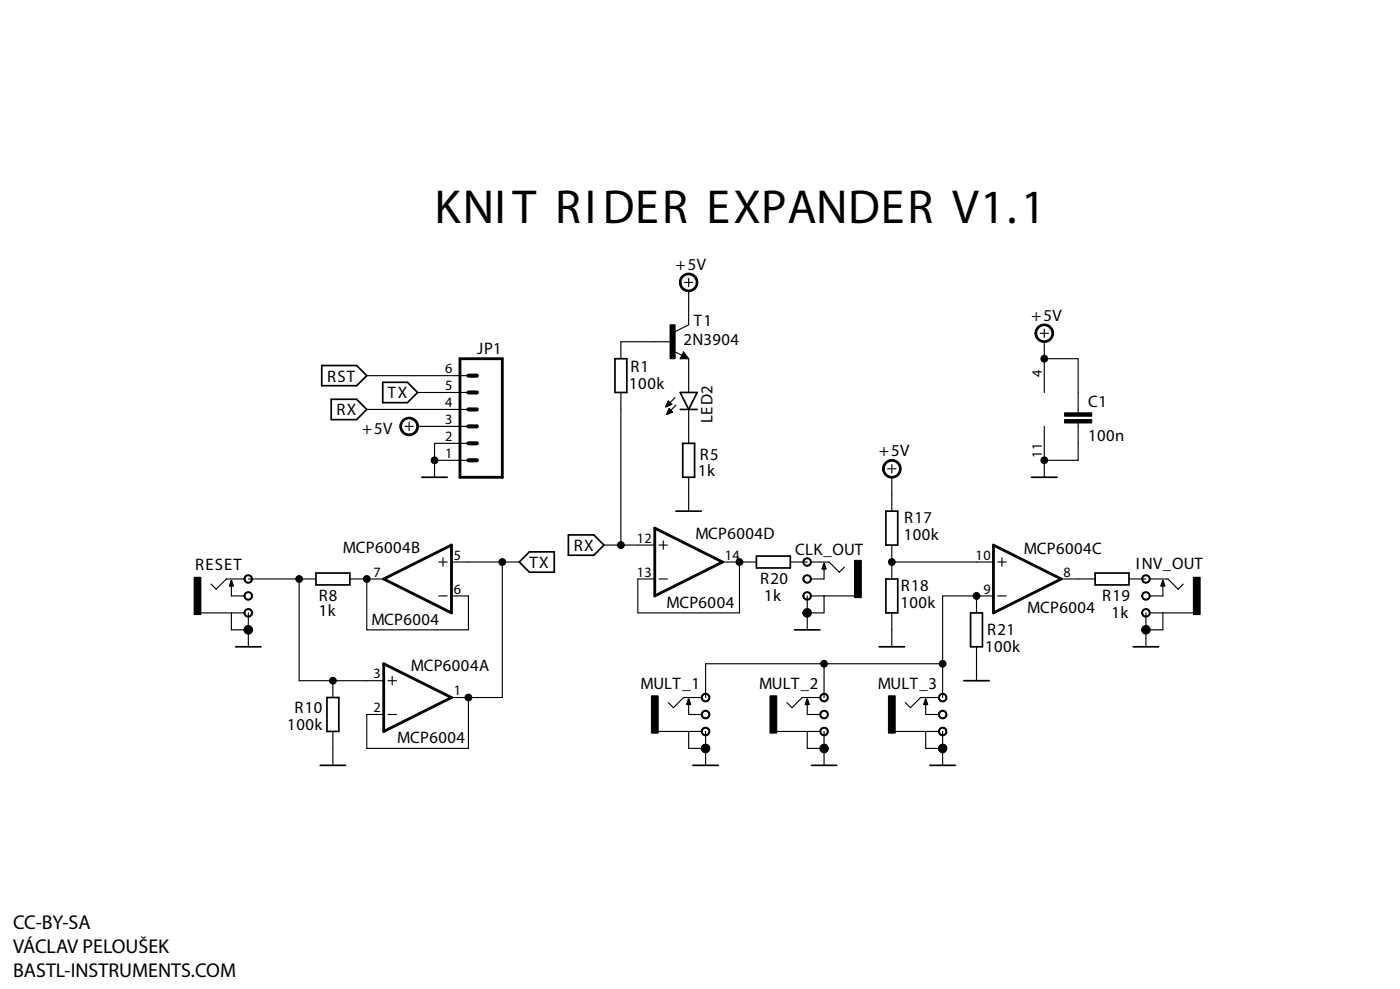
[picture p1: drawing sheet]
<svg xmlns="http://www.w3.org/2000/svg" width="210mm" height="148mm" viewBox="0 0 210 148" stroke-linecap="round" stroke-linejoin="round" font-family="sans-serif">
<!-- layer: Vrstva 1 -->
<g fill="none" stroke="#000" stroke-width=".25">
<path d="M48.2 54.8h5.3l1.5 1.5-1.5 1.5h-5.3zM49.7 59.8h3.8l1.5 1.5-1.5 1.6h-3.8zM57.4 57.3h3.7l1.5 1.5-1.5 1.5h-3.7zM92.2 53.7h1.8v5.1h-1.8zM102 58.8h2.5l-1.2 2.5zM102.5 53.2l.1 .3h-.4l.3-.5 .5 .6h-.8M63.2 71.5h3.9M101.3 76.6h3.9M102 61.3h2.5M102.4 66.4h1.7v5.1h-1.7zM132.8 76.6h1.8v5.1h-1.8zM154.7 71.5h3.8"/>
<path d="M34.7 87l.2 .8h-.5zM35.3 96.9h3.8M47.4 85.9h5.1v1.7h-5.1zM77.9 84.2l1.5-1.5h3.7v3h-3.7zM85.2 80.1h3.8l1.6 1.6-1.6 1.5h-3.8zM113.4 83.3h5.1v1.8h-5.1zM119.1 94.4h3.8M123.5 84.5l.3 .7h-.5zM131.8 96.9h3.8M132.8 86.7h1.8v5.1h-1.8zM145.5 91.8h1.8v5.1h-1.8zM164.2 85.9h5.1v1.7h-5.1z"/>
<path d="M169.9 96.9h3.8M174.3 87l.3 .8h-.5zM48 114.7h3.8M49 104.5h1.8v5.1h-1.8zM103.3 104.8l.2 .7h-.5zM103.9 114.7h3.8M121 104.8l.3 .7h-.5zM121.7 114.7h3.8M138.8 104.8l.2 .7h-.5zM139.4 114.7h3.8M144.5 102h3.8"/>
</g>
<path d="M69 53.7h6.3v17.8h-6.3zM98.2 79.1l10.1 5.1-10.1 5.1zM57.5 99.4l10.2 5.1-10.2 5.1zM57.5 86.7l10.2-5v10.1zM148.9 81.7l10.2 5-10.2 5.1z" fill="none" stroke="#000" stroke-width=".42"/>
<path d="M70.2 58.8h1.3M70.2 56.3h1.3M70.2 63.9h1.3M70.2 66.4h1.3M70.2 69h1.3M70.2 61.3h1.3" fill="none" stroke="#000" stroke-width=".61"/>
<g fill="none" stroke="#000" stroke-width=".17">
<path d="M55 56.3h15.2M62.6 58.8h7.6M93.1 58.8v22.9M100.7 51.2h-7.6v2.5M101 52.6l1.3 .6M101.2 59.6l-1.4 1.4M102.5 52.7l.8 1h-1.3zM102.6 42.3h1.3M103.3 41.7v1.2M103.3 43.6v5.1l-2.1 1M103.3 53.7v5.1M155.9 49.9h1.3"/>
<path d="M156.6 49.3v1.3M156.6 51.2v7.6M156.6 53.7h5v8.1M55 61.3h15.2M60.7 63.9h1.3M61.3 63.2v1.3M62.6 63.9h7.6M65.2 69h5M70.2 66.4h-5v5.1M99.8 60.9h.2M99.9 60.8h.4M99.9 60.7h.6"/>
<path d="M99.9 62.1h.1M100 62h.2M100 60.5h.6M100.1 60.4h.4M100.1 61.9h.4M100.1 60.3h.3M100.1 61.7h.7M100.2 60.2h.1M100.2 61.6h.5M100.2 60.1l.5 .5-.9 .4zM100.2 61.5h.4M100.3 61.4h.2"/>
<path d="M100.3 61.3h.1M100.3 61.2l.5 .5-.9 .4zM101.3 60.7l-1.4 1.4M103.3 61.3v5.1M103.3 71.5v5.1M133.1 70.2h1.2M133.7 69.6v1.3M133.7 71.5v5.1M156.6 63.9v7.6M161.6 63.4v5.6h-5M30.1 91.8h6.6M34.7 87v2.3h2"/>
<path d="M34.7 91.8v2.6h1.9M36.7 86.7h-2.8l-1.5 1.6-.8-.8M37.2 86.7h10.2M37.2 91.8v5.1M44.9 86.7v15.3h12.6M52.5 86.7h5M55 86.7v7.7h15.2v-5.1h-2.5M65.8 89.3h1.3M65.8 84.2h1.3M66.4 83.6v1.2M67.7 84.2h10.2M75.3 84.2v20.3h-7.6"/>
<path d="M90.6 81.7h7.6M98.8 86.7h1.3M98.8 81.7h1.3M99.4 81v1.3M108.3 84.2h5.1M110.9 84.2v7.6h-15.3v-5.1h2.6M118.5 84.2h2.5M121 89.3v5.1M121.6 89.3h6.5M121.6 84.2h2.7l1.5 1.5 .8-.7M123.5 84.5v2.2h-1.9M123.5 89.3v2.5h-1.8"/>
<path d="M123.5 99.4v5.1M133.7 84.2h15.2M133.7 81.7v5M133.7 91.8v5.1M141.3 99.4h-35.5v5.1M146.4 89.3v2.5M146.4 96.9v5.1M148.9 89.3h-7.6v15.2M149.6 89.3h1.3M149.6 84.2h1.3M150.2 83.6v1.2M159.1 86.7h5.1"/>
<path d="M169.3 86.7h2.5M171.8 91.8v5.1M172.4 86.7h2.7l1.5 1.6 .8-.8M172.4 91.8h6.5M174.3 87v2.3h-1.9M174.3 91.8v2.6h-1.9M49.9 102v2.5M49.9 109.6v5.1M58.2 107h1.2M58.2 102h1.2M58.8 101.3v1.3M70.2 104.5v7.6h-15.2v-5.1h2.5"/>
<path d="M98.7 109.6h6.5M103.3 104.8v2.2h1.9M103.3 109.6v2.5h1.9M105.2 104.5h-2.7l-1.5 1.5-.8-.7M105.8 109.6v5.1M116.5 109.6h6.5M121 104.8v2.2h2M121 109.6v2.5h1.9M123 104.5h-2.7l-1.6 1.5-.7-.7M123.5 109.6v5.1M134.2 109.6h6.6M138.8 104.8v2.2h2"/>
<path d="M138.8 109.6v2.5h1.9M140.8 104.5h-2.8l-1.5 1.5-.8-.7M141.3 109.6v5.1"/>
</g>
<g fill="#000">
<path d="M102.2 41.4a1.39 1.39 0 0 1 2.2 .2 1.39 1.39 0 0 1-.8 2.1 1.39 1.39 0 0 1-1.7-1.4h.2a1.14 1.14 0 0 1 1.7-.9 1.14 1.14 0 0 1 .1 1.9 1.14 1.14 0 0 1-1.8-.7v-.3h-.2l.1-.7z" fill-rule="evenodd"/>
<path d="M155.6 49a1.39 1.39 0 0 1 2.2 .2 1.39 1.39 0 0 1-.9 2.1 1.39 1.39 0 0 1-1.7-1.4h.2a1.15 1.15 0 0 1 1.6-1.1 1.15 1.15 0 0 1 .3 2 1.15 1.15 0 0 1-1.8-.6l-.1-.3h-.2l.1-.6z" fill-rule="evenodd"/>
<path d="M60.3 62.9a1.4 1.4 0 0 1 2.3 .3 1.4 1.4 0 0 1-.9 2 1.4 1.4 0 0 1-1.8-1.3h.3a1.15 1.15 0 0 1 1.6-1.1 1.15 1.15 0 0 1 .3 1.9 1.15 1.15 0 0 1-1.9-.5v-.3h-.3l.2-.7z" fill-rule="evenodd"/>
<path d="M132.7 69.3a1.4 1.4 0 0 1 2.2 .2 1.4 1.4 0 0 1-.8 2.1 1.4 1.4 0 0 1-1.8-1.4h.3a1.15 1.15 0 0 1 1.6-1 1.15 1.15 0 0 1 .3 1.9 1.15 1.15 0 0 1-1.9-.6v-.3h-.3l.1-.3z" fill-rule="evenodd"/>
<path d="M36.7 86.3a.65 .65 0 0 1 1.1 .1 .65 .65 0 0 1-.4 1 .65 .65 0 0 1-.8-.7h.1a.49 .49 0 0 1 .7-.5 .49 .49 0 0 1 .2 .8 .49 .49 0 0 1-.8-.1l-.1-.2h-.1z" fill-rule="evenodd"/>
<path d="M36.7 88.8a.65 .65 0 0 1 1.1 .1 .65 .65 0 0 1-.4 1 .65 .65 0 0 1-.8-.6h.1a.49 .49 0 0 1 .7-.5 .49 .49 0 0 1 .2 .8 .49 .49 0 0 1-.8-.1l-.1-.2h-.1z" fill-rule="evenodd"/>
<path d="M36.7 91.4a.65 .65 0 0 1 1.1 .1 .65 .65 0 0 1-.4 .9 .65 .65 0 0 1-.8-.6h.1a.49 .49 0 0 1 .7-.5 .49 .49 0 0 1 .2 .8 .49 .49 0 0 1-.8-.1l-.1-.2h-.1z" fill-rule="evenodd"/>
<path d="M36.7 93.9a.65 .65 0 0 1 1.1 .1 .65 .65 0 0 1-.4 1 .65 .65 0 0 1-.8-.6h.1a.49 .49 0 0 1 .7-.5 .49 .49 0 0 1 .2 .8 .49 .49 0 0 1-.8-.2l-.1-.1h-.1z" fill-rule="evenodd"/>
<path d="M120.5 83.8a.64 .64 0 0 1 1.1 .1 .64 .64 0 0 1-.4 .9 .64 .64 0 0 1-.8-.6h.1a.49 .49 0 0 1 .7-.5 .49 .49 0 0 1 .2 .8 .49 .49 0 0 1-.8-.1l-.1-.2h-.1z" fill-rule="evenodd"/>
<path d="M120.5 86.3a.64 .64 0 0 1 1.1 .1 .64 .64 0 0 1-.4 .9 .64 .64 0 0 1-.8-.6h.1a.49 .49 0 0 1 .7-.5 .49 .49 0 0 1 .2 .8 .49 .49 0 0 1-.8-.1l-.1-.2h-.1z" fill-rule="evenodd"/>
<path d="M120.5 88.8a.64 .64 0 0 1 1.1 .1 .64 .64 0 0 1-.4 1 .64 .64 0 0 1-.8-.6h.1a.49 .49 0 0 1 .7-.5 .49 .49 0 0 1 .2 .8 .49 .49 0 0 1-.8-.1l-.1-.2h-.1z" fill-rule="evenodd"/>
<path d="M120.5 91.4a.64 .64 0 0 1 1.1 .1 .64 .64 0 0 1-.4 .9 .64 .64 0 0 1-.8-.6h.1a.49 .49 0 0 1 .7-.5 .49 .49 0 0 1 .2 .8 .49 .49 0 0 1-.8-.1l-.1-.2h-.1z" fill-rule="evenodd"/>
<path d="M171.3 86.3a.65 .65 0 0 1 1.1 .1 .65 .65 0 0 1-.4 1 .65 .65 0 0 1-.8-.7h.1a.49 .49 0 0 1 .7-.4 .49 .49 0 0 1 .1 .8 .49 .49 0 0 1-.8-.2v-.2h-.1z" fill-rule="evenodd"/>
<path d="M171.3 88.8a.65 .65 0 0 1 1.1 .1 .65 .65 0 0 1-.4 1 .65 .65 0 0 1-.8-.6h.1a.49 .49 0 0 1 .7-.4 .49 .49 0 0 1 .1 .8 .49 .49 0 0 1-.8-.2v-.2h-.1z" fill-rule="evenodd"/>
<path d="M171.3 91.4a.65 .65 0 0 1 1.1 .1 .65 .65 0 0 1-.4 .9 .65 .65 0 0 1-.8-.6h.1a.5 .5 0 0 1 .7-.4 .5 .5 0 0 1 .1 .8 .5 .5 0 0 1-.8-.2v-.2h-.1z" fill-rule="evenodd"/>
<path d="M171.3 93.9a.65 .65 0 0 1 1.1 .1 .65 .65 0 0 1-.4 1 .65 .65 0 0 1-.8-.6h.1a.5 .5 0 0 1 .7-.5 .5 .5 0 0 1 .1 .9 .5 .5 0 0 1-.8-.3v-.1h-.1z" fill-rule="evenodd"/>
<path d="M105.3 104.1a.65 .65 0 0 1 1 .1 .65 .65 0 0 1-.3 .9 .65 .65 0 0 1-.9-.6h.2a.5 .5 0 0 1 .7-.4 .5 .5 0 0 1 .1 .8 .5 .5 0 0 1-.8-.2v-.2h-.2z" fill-rule="evenodd"/>
<path d="M105.3 106.6a.65 .65 0 0 1 1 .1 .65 .65 0 0 1-.3 1 .65 .65 0 0 1-.9-.7h.2a.5 .5 0 0 1 .7-.4 .5 .5 0 0 1 .1 .9 .5 .5 0 0 1-.8-.3v-.2h-.2z" fill-rule="evenodd"/>
<path d="M105.3 109.2a.65 .65 0 0 1 1 .1 .65 .65 0 0 1-.3 .9 .65 .65 0 0 1-.9-.6h.2a.5 .5 0 0 1 .7-.4 .5 .5 0 0 1 .1 .8 .5 .5 0 0 1-.8-.2v-.2h-.2z" fill-rule="evenodd"/>
<path d="M105.3 111.7a.65 .65 0 0 1 1 .1 .65 .65 0 0 1-.3 1 .65 .65 0 0 1-.9-.7h.2a.5 .5 0 0 1 .7-.4 .5 .5 0 0 1 .1 .8 .5 .5 0 0 1-.8-.2v-.2h-.2z" fill-rule="evenodd"/>
<path d="M123.1 104.1a.64 .64 0 0 1 1 .1 .64 .64 0 0 1-.4 .9 .64 .64 0 0 1-.8-.6h.2a.49 .49 0 0 1 .6-.5 .49 .49 0 0 1 .2 .8 .49 .49 0 0 1-.8-.1v-.2h-.2z" fill-rule="evenodd"/>
<path d="M123.1 106.6a.64 .64 0 0 1 1 .1 .64 .64 0 0 1-.4 1 .64 .64 0 0 1-.8-.7h.2a.49 .49 0 0 1 .6-.4 .49 .49 0 0 1 .2 .8 .49 .49 0 0 1-.8-.2v-.2h-.2z" fill-rule="evenodd"/>
<path d="M123.1 109.2a.64 .64 0 0 1 1 .1 .64 .64 0 0 1-.4 .9 .64 .64 0 0 1-.8-.6h.2a.49 .49 0 0 1 .6-.5 .49 .49 0 0 1 .2 .8 .49 .49 0 0 1-.8-.1v-.2h-.2z" fill-rule="evenodd"/>
<path d="M123.1 111.7a.64 .64 0 0 1 1 .1 .64 .64 0 0 1-.4 .9 .64 .64 0 0 1-.8-.6h.2a.49 .49 0 0 1 .6-.4 .49 .49 0 0 1 .2 .7 .49 .49 0 0 1-.8-.1v-.2h-.2z" fill-rule="evenodd"/>
<path d="M140.9 104.1a.64 .64 0 0 1 1 .1 .64 .64 0 0 1-.4 .9 .64 .64 0 0 1-.8-.6h.1a.49 .49 0 0 1 .7-.5 .49 .49 0 0 1 .2 .8 .49 .49 0 0 1-.8-.1l-.1-.2h-.1z" fill-rule="evenodd"/>
<path d="M140.9 106.6a.64 .64 0 0 1 1 .1 .64 .64 0 0 1-.4 1 .64 .64 0 0 1-.8-.7h.1a.49 .49 0 0 1 .7-.4 .49 .49 0 0 1 .2 .8 .49 .49 0 0 1-.8-.2l-.1-.2h-.1z" fill-rule="evenodd"/>
<path d="M140.9 109.2a.64 .64 0 0 1 1 .1 .64 .64 0 0 1-.4 .9 .64 .64 0 0 1-.8-.6h.1a.49 .49 0 0 1 .7-.5 .49 .49 0 0 1 .2 .8 .49 .49 0 0 1-.8-.1l-.1-.2h-.1z" fill-rule="evenodd"/>
<path d="M140.9 111.7a.64 .64 0 0 1 1 .1 .64 .64 0 0 1-.4 .9 .64 .64 0 0 1-.8-.6h.1a.49 .49 0 0 1 .7-.4 .49 .49 0 0 1 .2 .7 .49 .49 0 0 1-.8-.1l-.1-.2h-.1z" fill-rule="evenodd"/>
<circle cx="156.6" cy="53.7" r=".51"/>
<circle cx="65.2" cy="69" r=".51"/>
<circle cx="156.6" cy="69" r=".51"/>
<circle cx="37.2" cy="94.4" r=".51"/>
<circle cx="44.9" cy="86.7" r=".51"/>
<circle cx="55" cy="86.7" r=".51"/>
<circle cx="75.3" cy="84.2" r=".51"/>
<circle cx="93.1" cy="81.7" r=".51"/>
<circle cx="110.9" cy="84.2" r=".51"/>
<circle cx="121" cy="91.8" r=".51"/>
<circle cx="123.5" cy="99.4" r=".51"/>
<circle cx="133.7" cy="84.2" r=".51"/>
<circle cx="141.3" cy="99.4" r=".51"/>
<circle cx="146.4" cy="89.3" r=".51"/>
<circle cx="171.8" cy="94.4" r=".51"/>
<circle cx="49.9" cy="102" r=".51"/>
<circle cx="70.2" cy="104.5" r=".51"/>
<circle cx="105.8" cy="112.1" r=".51"/>
<circle cx="123.5" cy="112.1" r=".51"/>
<circle cx="141.3" cy="112.1" r=".51"/>
</g>
<g fill="none" stroke="#000" stroke-width=".15">
<path d="M102.2 41.4a1.39 1.39 0 0 1 2.2 .2 1.39 1.39 0 0 1-.8 2.1 1.39 1.39 0 0 1-1.7-1.4h.2a1.14 1.14 0 0 1 1.7-.9 1.14 1.14 0 0 1 .1 1.9 1.14 1.14 0 0 1-1.8-.7v-.3h-.2l.1-.7zM155.6 49a1.39 1.39 0 0 1 2.2 .2 1.39 1.39 0 0 1-.9 2.1 1.39 1.39 0 0 1-1.7-1.4h.2a1.15 1.15 0 0 1 1.6-1.1 1.15 1.15 0 0 1 .3 2 1.15 1.15 0 0 1-1.8-.6l-.1-.3h-.2l.1-.6zM60.3 62.9a1.4 1.4 0 0 1 2.3 .3 1.4 1.4 0 0 1-.9 2 1.4 1.4 0 0 1-1.8-1.3h.3a1.15 1.15 0 0 1 1.6-1.1 1.15 1.15 0 0 1 .3 1.9 1.15 1.15 0 0 1-1.9-.5v-.3h-.3l.2-.7zM132.7 69.3a1.4 1.4 0 0 1 2.2 .2 1.4 1.4 0 0 1-.8 2.1 1.4 1.4 0 0 1-1.8-1.4h.3a1.15 1.15 0 0 1 1.6-1 1.15 1.15 0 0 1 .3 1.9 1.15 1.15 0 0 1-1.9-.6v-.3h-.3l.1-.3zM36.7 86.3a.65 .65 0 0 1 1.1 .1 .65 .65 0 0 1-.4 1 .65 .65 0 0 1-.8-.7h.1a.49 .49 0 0 1 .7-.5 .49 .49 0 0 1 .2 .8 .49 .49 0 0 1-.8-.1l-.1-.2h-.1zM36.7 88.8a.65 .65 0 0 1 1.1 .1 .65 .65 0 0 1-.4 1 .65 .65 0 0 1-.8-.6h.1a.49 .49 0 0 1 .7-.5 .49 .49 0 0 1 .2 .8 .49 .49 0 0 1-.8-.1l-.1-.2h-.1zM36.7 91.4a.65 .65 0 0 1 1.1 .1 .65 .65 0 0 1-.4 .9 .65 .65 0 0 1-.8-.6h.1a.49 .49 0 0 1 .7-.5 .49 .49 0 0 1 .2 .8 .49 .49 0 0 1-.8-.1l-.1-.2h-.1zM36.7 93.9a.65 .65 0 0 1 1.1 .1 .65 .65 0 0 1-.4 1 .65 .65 0 0 1-.8-.6h.1a.49 .49 0 0 1 .7-.5 .49 .49 0 0 1 .2 .8 .49 .49 0 0 1-.8-.2l-.1-.1h-.1zM120.5 83.8a.64 .64 0 0 1 1.1 .1 .64 .64 0 0 1-.4 .9 .64 .64 0 0 1-.8-.6h.1a.49 .49 0 0 1 .7-.5 .49 .49 0 0 1 .2 .8 .49 .49 0 0 1-.8-.1l-.1-.2h-.1zM120.5 86.3a.64 .64 0 0 1 1.1 .1 .64 .64 0 0 1-.4 .9 .64 .64 0 0 1-.8-.6h.1a.49 .49 0 0 1 .7-.5 .49 .49 0 0 1 .2 .8 .49 .49 0 0 1-.8-.1l-.1-.2h-.1zM120.5 88.8a.64 .64 0 0 1 1.1 .1 .64 .64 0 0 1-.4 1 .64 .64 0 0 1-.8-.6h.1a.49 .49 0 0 1 .7-.5 .49 .49 0 0 1 .2 .8 .49 .49 0 0 1-.8-.1l-.1-.2h-.1zM120.5 91.4a.64 .64 0 0 1 1.1 .1 .64 .64 0 0 1-.4 .9 .64 .64 0 0 1-.8-.6h.1a.49 .49 0 0 1 .7-.5 .49 .49 0 0 1 .2 .8 .49 .49 0 0 1-.8-.1l-.1-.2h-.1z"/>
<path d="M171.3 86.3a.65 .65 0 0 1 1.1 .1 .65 .65 0 0 1-.4 1 .65 .65 0 0 1-.8-.7h.1a.49 .49 0 0 1 .7-.4 .49 .49 0 0 1 .1 .8 .49 .49 0 0 1-.8-.2v-.2h-.1zM171.3 88.8a.65 .65 0 0 1 1.1 .1 .65 .65 0 0 1-.4 1 .65 .65 0 0 1-.8-.6h.1a.49 .49 0 0 1 .7-.4 .49 .49 0 0 1 .1 .8 .49 .49 0 0 1-.8-.2v-.2h-.1zM171.3 91.4a.65 .65 0 0 1 1.1 .1 .65 .65 0 0 1-.4 .9 .65 .65 0 0 1-.8-.6h.1a.5 .5 0 0 1 .7-.4 .5 .5 0 0 1 .1 .8 .5 .5 0 0 1-.8-.2v-.2h-.1zM171.3 93.9a.65 .65 0 0 1 1.1 .1 .65 .65 0 0 1-.4 1 .65 .65 0 0 1-.8-.6h.1a.5 .5 0 0 1 .7-.5 .5 .5 0 0 1 .1 .9 .5 .5 0 0 1-.8-.3v-.1h-.1zM105.3 104.1a.65 .65 0 0 1 1 .1 .65 .65 0 0 1-.3 .9 .65 .65 0 0 1-.9-.6h.2a.5 .5 0 0 1 .7-.4 .5 .5 0 0 1 .1 .8 .5 .5 0 0 1-.8-.2v-.2h-.2zM105.3 106.6a.65 .65 0 0 1 1 .1 .65 .65 0 0 1-.3 1 .65 .65 0 0 1-.9-.7h.2a.5 .5 0 0 1 .7-.4 .5 .5 0 0 1 .1 .9 .5 .5 0 0 1-.8-.3v-.2h-.2zM105.3 109.2a.65 .65 0 0 1 1 .1 .65 .65 0 0 1-.3 .9 .65 .65 0 0 1-.9-.6h.2a.5 .5 0 0 1 .7-.4 .5 .5 0 0 1 .1 .8 .5 .5 0 0 1-.8-.2v-.2h-.2zM105.3 111.7a.65 .65 0 0 1 1 .1 .65 .65 0 0 1-.3 1 .65 .65 0 0 1-.9-.7h.2a.5 .5 0 0 1 .7-.4 .5 .5 0 0 1 .1 .8 .5 .5 0 0 1-.8-.2v-.2h-.2zM123.1 104.1a.64 .64 0 0 1 1 .1 .64 .64 0 0 1-.4 .9 .64 .64 0 0 1-.8-.6h.2a.49 .49 0 0 1 .6-.5 .49 .49 0 0 1 .2 .8 .49 .49 0 0 1-.8-.1v-.2h-.2zM123.1 106.6a.64 .64 0 0 1 1 .1 .64 .64 0 0 1-.4 1 .64 .64 0 0 1-.8-.7h.2a.49 .49 0 0 1 .6-.4 .49 .49 0 0 1 .2 .8 .49 .49 0 0 1-.8-.2v-.2h-.2zM123.1 109.2a.64 .64 0 0 1 1 .1 .64 .64 0 0 1-.4 .9 .64 .64 0 0 1-.8-.6h.2a.49 .49 0 0 1 .6-.5 .49 .49 0 0 1 .2 .8 .49 .49 0 0 1-.8-.1v-.2h-.2zM123.1 111.7a.64 .64 0 0 1 1 .1 .64 .64 0 0 1-.4 .9 .64 .64 0 0 1-.8-.6h.2a.49 .49 0 0 1 .6-.4 .49 .49 0 0 1 .2 .7 .49 .49 0 0 1-.8-.1v-.2h-.2z"/>
<path d="M140.9 104.1a.64 .64 0 0 1 1 .1 .64 .64 0 0 1-.4 .9 .64 .64 0 0 1-.8-.6h.1a.49 .49 0 0 1 .7-.5 .49 .49 0 0 1 .2 .8 .49 .49 0 0 1-.8-.1l-.1-.2h-.1zM140.9 106.6a.64 .64 0 0 1 1 .1 .64 .64 0 0 1-.4 1 .64 .64 0 0 1-.8-.7h.1a.49 .49 0 0 1 .7-.4 .49 .49 0 0 1 .2 .8 .49 .49 0 0 1-.8-.2l-.1-.2h-.1zM140.9 109.2a.64 .64 0 0 1 1 .1 .64 .64 0 0 1-.4 .9 .64 .64 0 0 1-.8-.6h.1a.49 .49 0 0 1 .7-.5 .49 .49 0 0 1 .2 .8 .49 .49 0 0 1-.8-.1l-.1-.2h-.1zM140.9 111.7a.64 .64 0 0 1 1 .1 .64 .64 0 0 1-.4 .9 .64 .64 0 0 1-.8-.6h.1a.49 .49 0 0 1 .7-.4 .49 .49 0 0 1 .2 .7 .49 .49 0 0 1-.8-.1l-.1-.2h-.1z"/>
<circle cx="156.6" cy="53.7" r=".51"/>
<circle cx="65.2" cy="69" r=".51"/>
<circle cx="156.6" cy="69" r=".51"/>
<circle cx="37.2" cy="94.4" r=".51"/>
<circle cx="44.9" cy="86.7" r=".51"/>
<circle cx="55" cy="86.7" r=".51"/>
<circle cx="75.3" cy="84.2" r=".51"/>
<circle cx="93.1" cy="81.7" r=".51"/>
<circle cx="110.9" cy="84.2" r=".51"/>
<circle cx="121" cy="91.8" r=".51"/>
<circle cx="123.5" cy="99.4" r=".51"/>
<circle cx="133.7" cy="84.2" r=".51"/>
<circle cx="141.3" cy="99.4" r=".51"/>
<circle cx="146.4" cy="89.3" r=".51"/>
<circle cx="171.8" cy="94.4" r=".51"/>
<circle cx="49.9" cy="102" r=".51"/>
<circle cx="70.2" cy="104.5" r=".51"/>
<circle cx="105.8" cy="112.1" r=".51"/>
<circle cx="123.5" cy="112.1" r=".51"/>
<circle cx="141.3" cy="112.1" r=".51"/>
</g>
<path d="M100.5 48.7h.7v5h-.7zM159.6 62.9h4.1v.5h-4.1zM159.6 61.8h4.1v.6h-4.1zM29.1 86.5h1v5.6h-1zM128.1 83.9h1v5.6h-1zM178.9 86.5h1v5.6h-1zM97.7 104.2h1v5.6h-1zM115.4 104.2h1.1v5.6h-1.1zM133.2 104.2h1v5.6h-1z" fill="#000" stroke="#000" stroke-width=".15"/>
<text font-size="7.2" x="65.2" y="33.4">KNIT RIDER EXPANDER V1.1</text>
<g font-size="3">
<text x="2" y="139.2">CC-BY-SA</text>
<text x="2" y="142.8">VÁCLAV PELOUŠEK</text>
<text x="2" y="146.4">BASTL-INSTRUMENTS.COM</text>
</g>
<g font-size="2.5">
<text x="101.3" y="40.4">+5V</text>
<text x="71.5" y="53">JP1</text>
<text x="102.5" y="51.7">2N3904</text>
<text x="104" y="48.9">T1</text>
<text x="154.6" y="48">+5V</text>
<text x="49.1" y="57.2">RST</text>
<text x="58.2" y="59.7">TX</text>
<text x="94.4" y="58.3">100k</text>
<text x="94.5" y="55.7">R1</text>
<text x="50.5" y="62.2">RX</text>
<text x="54.3" y="65">+5V</text>
<text x="106.8" y="63.4" transform="rotate(-90 106.8 63.4)">LED2</text>
<text x="163.2" y="61">C1</text>
<text x="104.7" y="71.3">1k</text>
<text x="104.9" y="68.9">R5</text>
<text x="131.8" y="68.3">+5V</text>
<text x="163.2" y="66">100n</text>
<text x="51.4" y="82.8">MCP6004B</text>
<text x="86" y="82.5">RX</text>
<text x="104.3" y="80.8">MCP6004D</text>
<text x="119.2" y="83.2">CLK_OUT</text>
<text x="135.5" y="80.9">100k</text>
<text x="135.6" y="78.3">R17</text>
<text x="153.5" y="83.1">MCP6004C</text>
<text x="29.3" y="85.5">RESET</text>
<text x="79.4" y="85.1">TX</text>
<text x="114" y="87.5">R20</text>
<text x="135" y="88.5">R18</text>
<text x="170.3" y="85.2">INV_OUT</text>
<text x="47.8" y="90">R8</text>
<text x="47.8" y="92.3">1k</text>
<text x="55.7" y="93.6">MCP6004</text>
<text x="99.9" y="91.1">MCP6004</text>
<text x="114.6" y="90">1k</text>
<text x="135" y="91.1">100k</text>
<text x="148" y="95.1">R21</text>
<text x="154" y="91.8">MCP6004</text>
<text x="165.3" y="90">R19</text>
<text x="166.6" y="92.6">1k</text>
<text x="61.6" y="100.6">MCP6004A</text>
<text x="147.7" y="97.7">100k</text>
<text x="44.1" y="106.8">R10</text>
<text x="96" y="103.2">MULT_1</text>
<text x="113.8" y="103.2">MULT_2</text>
<text x="131.6" y="103.2">MULT_3</text>
<text x="43.1" y="109.3">100k</text>
<text x="59.6" y="111.4">MCP6004</text>
</g>
<g font-size="2.1">
<text x="66.7" y="58.5">5</text>
<text x="66.7" y="55.9">6</text>
<text x="156.2" y="56.5" transform="rotate(-90 156.2 56.5)">4</text>
<text x="66.7" y="63.5">3</text>
<text x="66.7" y="61">4</text>
<text x="66.7" y="68.6">1</text>
<text x="66.7" y="66.1">2</text>
<text x="156.2" y="68.6" transform="rotate(-90 156.2 68.6)">11</text>
<text x="68.1" y="83.8">5</text>
<text x="95.5" y="81.3">12</text>
<text x="108.7" y="83.8">14</text>
<text x="146.3" y="83.8">10</text>
<text x="56" y="86.4">7</text>
<text x="68.1" y="88.9">6</text>
<text x="95.5" y="86.4">13</text>
<text x="147.4" y="88.9">9</text>
<text x="159.5" y="86.4">8</text>
<text x="56" y="101.6">3</text>
<text x="56" y="106.7">2</text>
<text x="68.1" y="104.2">1</text>
</g>
</svg>
